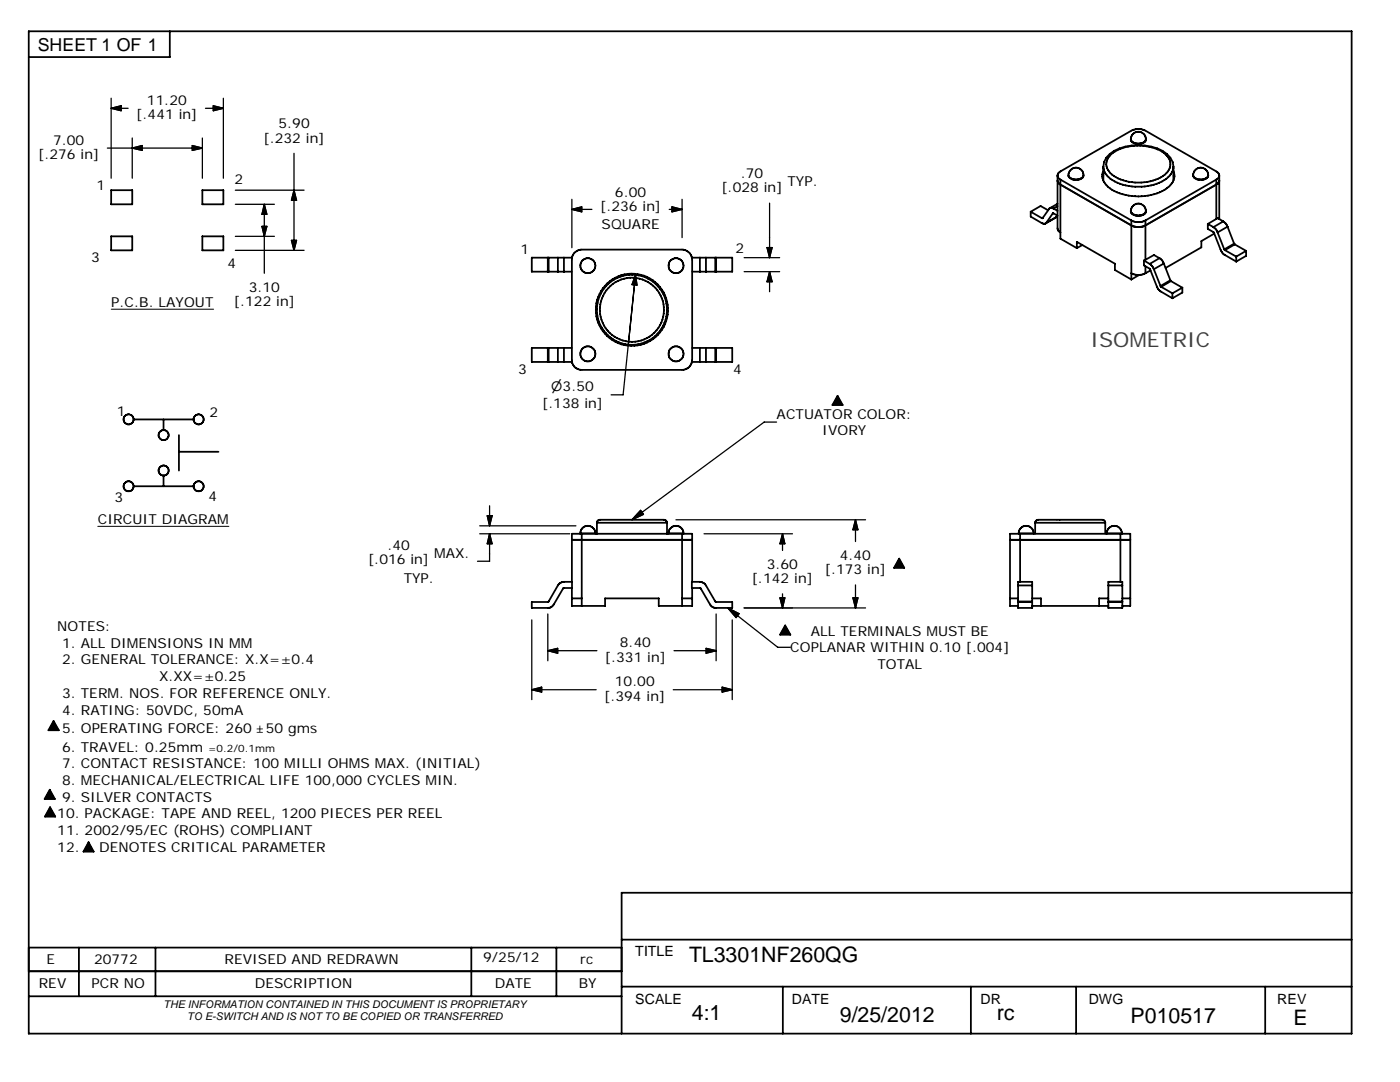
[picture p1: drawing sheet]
<svg xmlns="http://www.w3.org/2000/svg" width="279mm" height="216mm" viewBox="0 0 279 216" stroke-linecap="round" stroke-linejoin="round" font-family="sans-serif">
<g fill="none" stroke="#000" stroke-width=".36">
<path d="M5.7 6.2h264v200h-264zM33.9 6.2v5.2h-28.2M22.2 38h4.2v2.8h-4.2zM40.4 38h4.2v2.8h-4.2zM211.1 36l.1 .6 .4 .2 14.2 8.2a3.1 3.1 0 0 0 2.8 0l14.4-8.3 .3-.7M211.1 35.1l.1 .4 .4 .3M211.6 35.8v11.8l3.3 1.9M211.6 35.8l14.2 8.2M213.2 34.9a1.48 1.48 0 0 0 2.1 .9l.7-.3 .2-.6M213.2 34.9a1.79 1.79 0 0 0 2.8 .5l.1-.1M213.2 34.9a1.5 1.5 0 0 1 1.5-1.5 1.5 1.5 0 0 1 1.5 1.5M216.2 34.9v.3"/>
<path d="M220.2 33.3a4.1 4.1 0 0 0 3.3 3.4 10.4 10.4 0 0 0 9.7-1.4l.7-1 .3-1M220.2 34.1a2.83 2.83 0 0 0 1.3 3.5 10.6 10.6 0 0 0 11.7-.3 2.84 2.84 0 0 0 1-3.2M220.2 35.1l-.2 .4M220.2 33.3a4 4 0 0 1 3.2-3.7 10.4 10.4 0 0 1 9.5 1.1l.7 .8 .4 .8 .2 1M220.2 33.3v2.7M221.8 30.8a9.5 9.5 0 0 1 10.5-.3 2.63 2.63 0 0 1-.2 4.7 9.4 9.4 0 0 1-10.5-.7 2.41 2.41 0 0 1 .2-3.7zM225.7 27.8a1.67 1.67 0 0 0 2.5 .7l.4-.3 .1-.4M225.7 27.8a1.69 1.69 0 0 0 2.3 .7l.4-.2 .3-.5M225.7 27.8a1.5 1.5 0 0 1 1.5-1.5 1.5 1.5 0 0 1 1.5 1.5M234.2 35.1l.1 .4M234.2 33.3v2.7M238.1 34.9a1.48 1.48 0 0 0 2.1 .9l.7-.3 .2-.6"/>
<path d="M238.1 34.9a1.77 1.77 0 0 0 2.8 .5l.2-.5M238.1 34.9a1.5 1.5 0 0 1 1.5-1.5 1.5 1.5 0 0 1 1.5 1.5M242.7 35.8v7.9M242.7 35.8l-14.1 8.2M243.3 35.1l-.1 .4-.5 .3M22.2 47.2h4.2v2.8h-4.2zM40.4 47.2h4.2v2.8h-4.2zM109.3 54.2h.2M109.3 51.4h.2M109.3 51.4h-3.2v2.8h3.2M109.3 51.4v2.8M109.5 54.2h1.8"/>
<path d="M109.5 51.4h1.8M109.5 51.4v2.8M111.3 54.2h1.2M111.3 51.4h1.2M111.3 51.4v2.8M112.5 54.2h1.6M112.5 51.4h1.7M112.5 51.4v2.8M114.6 50.5l.5-.4 1-.3h20a2.08 2.08 0 0 1 2 2v20a2.01 2.01 0 0 1-2 2h-20a1.93 1.93 0 0 1-2-2v-20l.1-.7zM138.1 51.4h1.6M138.1 54.2h1.6M139.7 54.2h1.2"/>
<path d="M139.7 51.4h1.2M139.7 51.4v2.8M140.9 54.2h1.8M140.9 51.4h1.8M140.9 51.4v2.8M142.7 54.2h.2M142.7 51.4h.2M142.7 51.4v2.8M142.9 51.4h3.2v2.8h-3.2M142.9 51.4v2.8M205.7 42.2v1l2.2 1.3 .5 .2 .4-.3M205.7 42.2l2.2 1.3"/>
<path d="M208.2 43.4l-.3 .1M209.2 42l-1.5-.9-2 1.1M210.2 41.6l-.4-.2-.3 .2-1.4 1.9h-.2M210.2 41.6l.9 .5M210.8 43.3l-2.1 1.3M210.8 43.3l-2 1.1M211 43l-.2 .3M211.1 43l-.9-.5-1.4 1.9M211.1 41.1l-.9 .5M211.1 40.7l-1.6 .8M214.9 49.5v-1.2l7.6 4.3v1.3l3.3 1.9M216 48.9l-1.1 .6"/>
<path d="M225.7 42.1a1.61 1.61 0 0 0 2.3 .8l.6-.4 .1-.4M225.7 42.1a1.5 1.5 0 0 1 1.5-1.5 1.5 1.5 0 0 1 1.5 1.5M225.7 42.1v.1M225.8 44v11.8M225.8 54.5l.5 .3 1.1 .1M225.8 44a3.1 3.1 0 0 0 2.8 0M227.4 54.9l-1.6 .9M228.3 52v1l1.1 .6 1.7 4 .6 .6 2.3 1.3M228.3 52l1.1 .7M228.6 44v7.8M228.6 53.1v1.4M228.6 54.5l-1.2 .4"/>
<path d="M228.6 51.8l-.3 .2M228.7 42.1a1.79 1.79 0 0 1-2.8 .5l-.2-.3M229.4 52.7l.7 .6 .2 .4M229.6 54l-1 .5M230.3 53.7l1.4 3.5M231.4 51.5l-1.1-.6-1.7 .9M231.4 51.5l.5 .4 .4 .7M231.4 51.5l-2 1.2M231.7 57.2l2.3 1.3M232.3 52.6l-2 1.1M232.3 52.6l1.3 3.3M233.6 55.9l.1 .2"/>
<path d="M233.6 55.9l-2 1.2M233.7 56.1l2.3 1.3M233.7 56.1l-2 1.1M234 58.5v1M236 57.4v1l-2 1.1M236 57.4l-2 1.1M241 44.7v1l1.2 .7 1.7 4 .4 .4 2.4 1.4M241 44.7l1.2 .6M242.2 45.3l.5 .4 .3 .7M242.3 46.6l-2.5 1.5v1.3l-7.2 4.1M242.7 43.7l.3-.2 1.1 .7M242.7 43.7l-1.7 1"/>
<path d="M243 46.4l1.3 3.4M243.3 43.7v-8.8l-.1-.4-14.6-8.4a3.2 3.2 0 0 0-2.8 0l-14.6 8.4-.1 .4v10.7l.1 .5 .4 .3M244.1 44.2l.5 .4 .4 .6M244.1 44.2l-1.9 1.1M244.3 49.8l.2 .1M244.5 49.9l2.2 1.3M245 45.2l1.3 3.4M245 45.2l-2 1.2M246.3 48.6l.1 .2M246.3 48.6l-2 1.2M246.4 48.8l2.3 1.3M246.4 48.8l-1.9 1.1"/>
<path d="M246.7 51.2v1M248.7 50.1v1l-2 1.1M248.7 50.1l-2 1.1M109.3 69.4h.2M109.3 72.2h.2M109.3 69.4h-3.2v2.8h3.2M109.3 69.4v2.8M109.5 69.4v2.8M109.5 69.4h1.8M109.5 72.2h1.8M111.3 69.4h1.2M111.3 72.2h1.2"/>
<path d="M111.3 69.4v2.8M112.5 69.4v2.8M112.5 69.4h1.6M112.5 72.2h1.7M138.1 72.2h1.6M138.1 69.4h1.6M139.7 69.4h1.2M139.7 72.2h1.2M139.7 69.4v2.8M140.9 69.4h1.8M140.9 72.2h1.8M140.9 69.4v2.8"/>
<path d="M142.7 69.4h.2M142.7 72.2h.2M142.7 69.4v2.8M142.9 69.4h3.2v2.8h-3.2M142.9 69.4v2.8M167.2 79l1 1.8h-2.1zM26.7 97h11.9M26.7 83.7h11.9M32.6 83.7v2.1M32.6 94.9v2.1M35.7 90.1h7.9M35.7 86.8v7.1"/>
<path d="M114.1 107.7h24M114.1 119.4h2M114.2 116.1h-1.9l-.5 .2-.5 .5-1.9 3.3h-3.3v1.2l3.7-.1 .7-.6 1.9-3.3h1.8M115.8 106.4h3M115.8 106.4a1.5 1.5 0 0 1 1.5-1.5 1.5 1.5 0 0 1 1.5 1.5M115.8 106.4v.1M116.1 106.5h-2v14.4h6.7v-1.5h10.7v1.5h6.6v-3.6M116.1 106.5v14.4M116.1 106.5h20M118.8 106.4v.1M119.1 104.3a1 1 0 0 1 1.3-.6h11.7a.87 .87 0 0 1 1 .6M119.1 104.3h14"/>
<path d="M119.1 104.3v2.2M133.1 104.3v2.2M133.4 106.4h3M133.4 106.4a1.49 1.49 0 0 1 1.5-1.5 1.49 1.49 0 0 1 1.5 1.5M133.4 106.4v.1M136.1 119.4h2M136.1 106.5h2v9.6M136.1 106.5v14.4M136.4 106.4v.1M138.1 116.1h1.8l.7 .3 2.2 3.7h3.3v1.2h-3.2l-.7-.2-.5-.5-1.9-3.3h-1.7zM179.5 111.5l1 1.8h-2.1zM201.6 107.7h24"/>
<path d="M201.6 119.4h1.6M203.2 116.8v-.7h2.8v.7M203.2 116.8h2.8M203.2 116.8v3.2M203.3 106.4h3M203.3 106.4a1.5 1.5 0 0 1 1.5-1.5 1.5 1.5 0 0 1 1.5 1.5M203.3 106.4v.1M203.6 106.5h-2v14.4h1.6M203.6 106.5h20M203.6 106.5v9.6M206 119.4h1.8v1.5M206 116.8v3.2"/>
<path d="M206.3 106.4v.1M206.6 104.3a1.02 1.02 0 0 1 1.3-.6h11.6a.84 .84 0 0 1 1.1 .6M206.6 104.3h14M206.6 104.3v2.2M220.6 104.3v2.2M220.9 106.4h3M220.9 106.4a1.5 1.5 0 0 1 1.5-1.5 1.5 1.5 0 0 1 1.5 1.5M220.9 106.4v.1M221.2 116.8v-.7h2.8v.7M221.2 119.4h-1.8v1.5M221.2 116.8v3.2M221.2 116.8h2.8"/>
<path d="M223.6 106.5h2v14.4h-1.6M223.6 106.5v9.6M223.9 106.4v.1M224 119.4h1.6M224 116.8v3.2M156.7 124.8l1 1.8h-2zM203.2 120v.1M203.2 120.1v1.2h2.8v-1.2M203.2 120.1h2.8M203.2 120h2.8M206 120v.1M206 120.9h15.2"/>
<path d="M221.2 120v.1M221.2 120.1v1.2h2.8v-1.2M221.2 120.1h2.8M221.2 120h2.8M224 120v.1M9.9 157.6l1 1.8h-2zM10.7 143.9l1 1.8h-2zM10 161.1l1 1.8h-2zM17.7 168.1l1 1.8h-2zM269.7 178.1h-145.6v28.1M5.7 193.8h118.4M5.7 198.8h118.4"/>
<path d="M5.7 189.1h118.4M15.7 189.1v9.7M31 189.1v9.7M94.1 189.1v9.7M111 189.1v9.7M124.1 187.5h145.6M124.1 196.9h145.6M156.2 196.9v9.3M193.8 196.9v9.3M214.8 196.9v9.3M252.5 196.9v9.3"/>
<circle cx="117.3" cy="53" r="1.5"/>
<circle cx="134.9" cy="53" r="1.5"/>
<circle cx="117.3" cy="70.6" r="1.51"/>
<circle cx="126.1" cy="61.8" r="6.4"/>
<circle cx="126.1" cy="61.8" r="7"/>
<circle cx="126.1" cy="61.8" r="7.2"/>
<circle cx="134.9" cy="70.6" r="1.5"/>
<circle cx="25.7" cy="83.7" r="1"/>
<circle cx="25.7" cy="97" r="1"/>
<circle cx="32.7" cy="93.9" r="1.01"/>
<circle cx="32.7" cy="86.8" r="1"/>
<circle cx="39.6" cy="83.7" r="1"/>
<circle cx="39.6" cy="97" r="1.01"/>
</g>
<path d="M167.2 79l1 1.8h-2.1zM179.5 111.5l1 1.8h-2.1zM156.7 124.8l1 1.8h-2zM9.9 157.6l1 1.8h-2zM10.7 143.9l1 1.8h-2zM10 161.1l1 1.8h-2zM17.7 168.1l1 1.8h-2z" fill="#000" stroke="#000" stroke-width=".2"/>
<path d="M22.2 61.7h20.4M19.5 105h26.2" fill="none" stroke="#000" stroke-width=".2"/>
<g fill="none" stroke="#000" stroke-width=".25">
<path d="M22.2 19.6v16M44.6 19.6v16M21.4 29.5h19M22.2 21.6h3.4M22.2 21.6l2-.5v1zM26.4 29.5l2-.5v1zM26.4 27.5v8.1M38.4 29l2 .5-2 .5zM40.4 27.5v8.1M41 21.6h3.6M42.6 21.1l2 .5-2 .5zM47 38h13.7"/>
<path d="M58.7 30.6v19.4M58.7 38l.5 2h-1zM114.1 39.8v9.6M136.1 39.8v7.6M47 50h13.7M47 47.2h7.8M47 40.8h7.8M52.3 45.2h1l-.6 2zM52.7 40.8v13.7M52.7 40.8l.6 2h-1zM58.2 48h1l-.5 2zM114.1 41.8h4"/>
<path d="M114.1 41.8l2-.5v1zM126.8 54.8l-2.4 24h-2.4M126.8 54.8l.3 2.1-1-.1zM133.6 41.8h2.5M134.1 41.3l2 .5-2 .5zM148.5 51.4h7.1M148.5 54.2h7.1M153.1 49.4h1l-.5 2zM153.6 40.5v10.9M153.6 54.2v4M153.6 54.2l.5 2h-1zM155 84.2h-2.5l-26.4 19.5"/>
<path d="M95.7 106.5h18M95.7 104.9h19.2M97.2 102.9h1l-.5 2zM97.7 106.5l.5 2h-1zM97.7 100.9v4M97.7 106.5v5.5h-2.4M127.8 101.8l.6 .8-2.3 1.1zM134.9 103.7h37.8M140.5 106.5h17.7M155.7 119.3h.9l-.4 2zM156.2 106.5v3.3M156.2 118.5v2.8"/>
<path d="M156.2 106.5l.4 2h-.9zM170.2 119.3h1l-.5 2zM170.7 103.7v4.4M170.7 116.7v4.6M170.7 103.7l.5 2h-1zM106.1 137.6h12.9M106.1 137.6l2-.5v1zM106.1 123.7v15.9M109.3 129.8h9.8M109.3 129.8l2-.4v.9zM109.3 122.5v9.3M134.4 137.6h11.7"/>
<path d="M134.5 129.8h8.4M140.9 129.4l2 .4-2 .5zM142.9 122.5v9.3M144.1 137.1l2 .5-2 .5zM145.2 121.3l10 7.9h2.5M145.2 121.3l2.3 1.1-.6 .8zM146.1 123.7v15.9M148.5 121.3h24.2"/>
</g>
<g fill="#000" stroke="#000" stroke-width=".25">
<path d="M22.2 21.6l2-.5v1zM26.4 29.5l2-.5v1zM38.4 29l2 .5-2 .5zM42.6 21.1l2 .5-2 .5zM58.7 38l.5 2h-1zM52.3 45.2h1l-.6 2zM52.7 40.8l.6 2h-1zM58.2 48h1l-.5 2zM114.1 41.8l2-.5v1zM126.8 54.8l.3 2.1-1-.1zM134.1 41.3l2 .5-2 .5zM153.1 49.4h1l-.5 2z"/>
<path d="M153.6 54.2l.5 2h-1zM97.2 102.9h1l-.5 2zM97.7 106.5l.5 2h-1zM127.8 101.8l.6 .8-2.3 1.1zM155.7 119.3h.9l-.4 2zM156.2 106.5l.4 2h-.9zM170.2 119.3h1l-.5 2zM170.7 103.7l.5 2h-1zM106.1 137.6l2-.5v1zM109.3 129.8l2-.4v.9zM140.9 129.4l2 .4-2 .5zM144.1 137.1l2 .5-2 .5z"/>
<path d="M145.2 121.3l2.3 1.1-.6 .8z"/>
</g>
<g font-size="4.3">
<text x="137.5" y="191.9">TL3301NF260QG</text>
<text x="138.1" y="203.5">4:1</text>
<text x="167.6" y="203.9">9/25/2012</text>
<text x="198.9" y="203.5">rc</text>
<text x="225.6" y="204.1">P010517</text>
<text x="258.2" y="204.5">E</text>
</g>
<text font-size="4.1" fill="#3f3f3f" x="217.6" y="69.2">ISOMETRIC</text>
<text font-size="3.5" x="7.5" y="10.2">SHEET 1 OF 1</text>
<g font-size="2.8">
<text x="126.8" y="190.7">TITLE</text>
<text x="126.8" y="200.3">SCALE</text>
<text x="158" y="200.3">DATE</text>
<text x="195.7" y="200.3">DR</text>
<text x="217.3" y="200.3">DWG</text>
<text x="254.9" y="200.3">REV</text>
</g>
<g font-size="2.7">
<text x="27.2" y="23.8">[.441 in]</text>
<text x="29.3" y="20.9">11.20</text>
<text x="10.6" y="28.9">7.00</text>
<text x="52.6" y="28.5">[.232 in]</text>
<text x="55.6" y="25.6">5.90</text>
<text x="7.6" y="31.8">[.276 in]</text>
<text x="147.8" y="35.5">.70</text>
<text x="19.3" y="37.9">1</text>
<text x="46.8" y="36.7">2</text>
<text x="122.7" y="39.3">6.00</text>
<text x="144" y="38.4">[.028 in]</text>
<text x="157.1" y="37.2">TYP.</text>
<text x="119.8" y="42.2">[.236 in]</text>
<text x="120.1" y="45.8">SQUARE</text>
<text x="18.2" y="52.2">3</text>
<text x="45.4" y="53.5">4</text>
<text x="103.9" y="50.7">1</text>
<text x="146.8" y="50.5">2</text>
<text x="49.7" y="58.2">3.10</text>
<text x="22.2" y="61.3">P.C.B. LAYOUT</text>
<text x="46.7" y="61.1">[.122 in]</text>
<text x="103.4" y="74.7">3</text>
<text x="146.3" y="74.6">4</text>
<text x="23.3" y="83">1</text>
<text x="41.8" y="83.3">2</text>
<text x="108.2" y="81.4">[.138 in]</text>
<text x="155" y="83.6">ACTUATOR COLOR:</text>
<text x="164.1" y="86.9">IVORY</text>
<text x="22.9" y="100.2">3</text>
<text x="41.6" y="99.9">4</text>
<text x="19.5" y="104.6">CIRCUIT DIAGRAM</text>
<text x="73.4" y="112.6">[.016 in]</text>
<text x="77.3" y="109.7">.40</text>
<text x="86.6" y="111.4">MAX.</text>
<text x="153" y="113.5">3.60</text>
<text x="167.6" y="111.7">4.40</text>
<text x="80.6" y="116.3">TYP.</text>
<text x="150" y="116.4">[.142 in]</text>
<text x="164.6" y="114.6">[.173 in]</text>
<text x="11.4" y="125.9">NOTES:</text>
<text x="12.4" y="129.2">1. ALL DIMENSIONS IN MM</text>
<text x="123.7" y="129.2">8.40</text>
<text x="157.7" y="130.2">COPLANAR WITHIN 0.10 [.004]</text>
<text x="161.8" y="126.8">ALL TERMINALS MUST BE</text>
<text x="12.4" y="132.6">2. GENERAL TOLERANCE: X.X=±0.4</text>
<text x="31.8" y="135.9">X.XX=±0.25</text>
<text x="120.7" y="132.1">[.331 in]</text>
<text x="122.7" y="136.9">10.00</text>
<text x="175.1" y="133.5">TOTAL</text>
<text x="12.4" y="139.2">3. TERM. NOS. FOR REFERENCE ONLY.</text>
<text x="12.4" y="142.6">4. RATING: 50VDC, 50mA</text>
<text x="120.6" y="139.8">[.394 in]</text>
<text x="12.4" y="146.3">5. OPERATING FORCE: 260</text>
<text x="12.4" y="150">6. TRAVEL: 0.25mm</text>
<text x="53.1" y="146.3">50 gms</text>
<text x="12.4" y="153.3">7. CONTACT RESISTANCE: 100 MILLI OHMS MAX. (INITIAL)</text>
<text x="12.4" y="156.6">8. MECHANICAL/ELECTRICAL LIFE 100,000 CYCLES MIN.</text>
<text x="12.4" y="160">9. SILVER CONTACTS</text>
<text x="11.4" y="163.3">10. PACKAGE: TAPE AND REEL, 1200 PIECES PER REEL</text>
<text x="11.4" y="166.6">11. 2002/95/EC (ROHS) COMPLIANT</text>
<text x="11.4" y="170">12.</text>
<text x="19.8" y="170">DENOTES CRITICAL PARAMETER</text>
<text x="7.7" y="197.2">REV</text>
<text x="9.3" y="192.4">E</text>
<text x="18.3" y="197.2">PCR NO</text>
<text x="18.8" y="192.4">20772</text>
<text x="44.8" y="192.4">REVISED AND REDRAWN</text>
<text x="50.9" y="197.2">DESCRIPTION</text>
<text x="96.4" y="192">9/25/12</text>
<text x="98.8" y="197.2">DATE</text>
<text x="115.5" y="197.2">BY</text>
<text x="115.8" y="192.4">rc</text>
</g>
<text font-size="2.6" x="110" y="78.1">⌀3.50</text>
<g font-size="2.1">
<text x="32.6" y="201.2">THE INFORMATION CONTAINED IN THIS DOCUMENT IS PROPRIETARY</text>
<text x="37.4" y="203.6">TO E-SWITCH AND IS NOT TO BE COPIED OR TRANSFERRED</text>
</g>
<g font-size="2">
<text x="41.5" y="150">=0.2/0.1mm</text>
<text x="51.2" y="146.3">±</text>
</g>
</svg>
